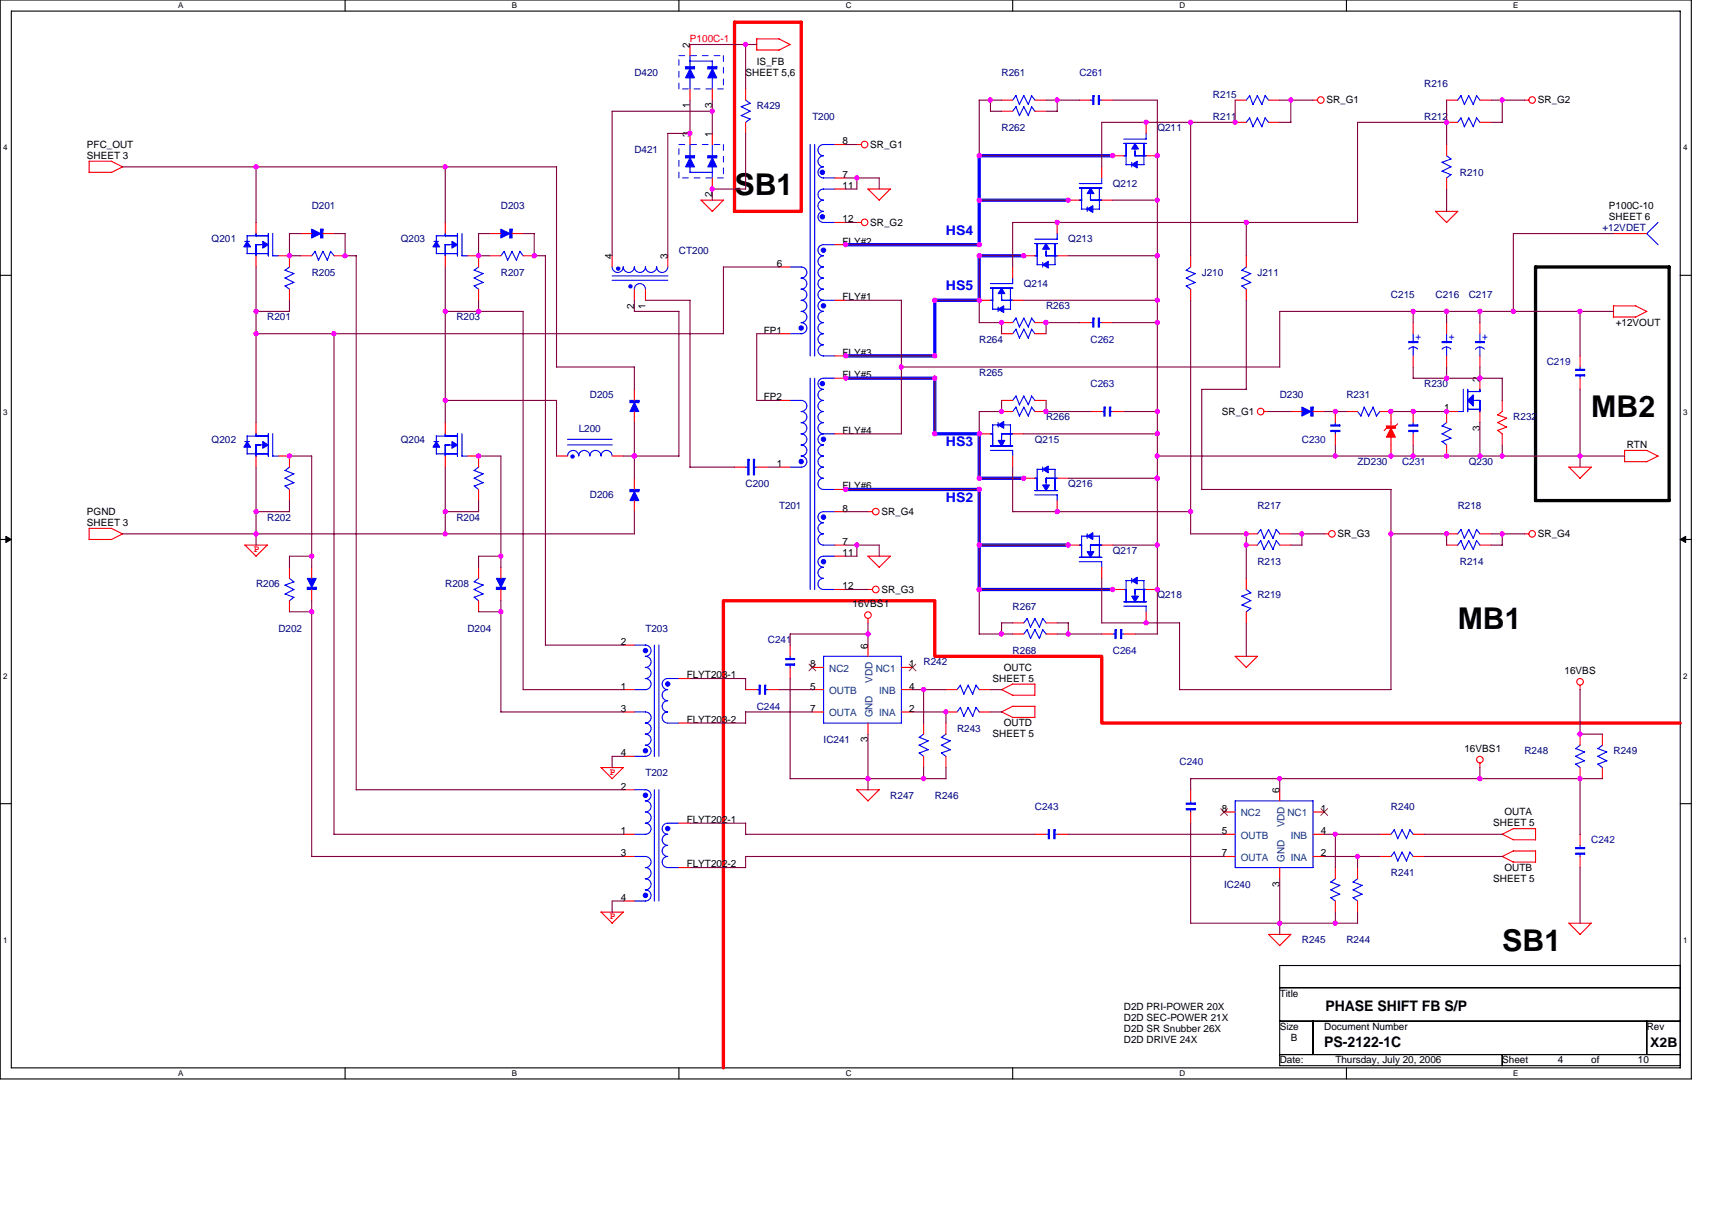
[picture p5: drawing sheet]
<svg xmlns="http://www.w3.org/2000/svg" width="297mm" height="210mm" viewBox="0 0 297 210" stroke-linecap="round" stroke-linejoin="round" font-family="sans-serif">
<path d="M0 0h293.5v187.2h-293.5zM2 1.9h289.5v183.4h-289.5z" fill="none" stroke="#000" stroke-width=".19"/>
<g fill="#fff">
<path d="M30.9 .2h.9v1.6h-.9z"/>
<path d="M30.9 185.5h.9v1.6h-.9z"/>
</g>
<path d="M59.9 0v1.9M59.9 185.3v1.9" fill="none" stroke="#000" stroke-width=".19"/>
<g fill="#fff">
<path d="M88.8 .2h.9v1.6h-.9z"/>
<path d="M88.8 185.5h.9v1.6h-.9z"/>
</g>
<path d="M117.8 0v1.9M117.8 185.3v1.9" fill="none" stroke="#000" stroke-width=".19"/>
<g fill="#fff">
<path d="M146.7 .2h1v1.6h-1z"/>
<path d="M146.7 185.5h1v1.6h-1z"/>
</g>
<path d="M175.7 0v1.9M175.7 185.3v1.9" fill="none" stroke="#000" stroke-width=".19"/>
<g fill="#fff">
<path d="M204.7 .2h1v1.6h-1z"/>
<path d="M204.7 185.5h1v1.6h-1z"/>
</g>
<path d="M233.6 0v1.9M233.6 185.3v1.9" fill="none" stroke="#000" stroke-width=".19"/>
<g fill="#fff">
<path d="M262.6 .2h.9v1.6h-.9z"/>
<path d="M262.6 185.5h.9v1.6h-.9z"/>
<path d="M.5 24.8h.8v1.6h-.8z"/>
<path d="M292 24.8h.8v1.6h-.8z"/>
<path d="M.5 70.7h.8v1.5h-.8z"/>
<path d="M292 70.7h.8v1.5h-.8z"/>
</g>
<path d="M0 47.8h2M291.5 47.8h2" fill="none" stroke="#000" stroke-width=".19"/>
<g fill="#fff">
<path d="M.5 116.5h.8v1.6h-.8z"/>
<path d="M292 116.5h.8v1.6h-.8z"/>
</g>
<path d="M0 93.6h2M291.5 93.6h2" fill="none" stroke="#000" stroke-width=".19"/>
<path d="M1 93.1l1 .5-1 .5zM291.5 93.6l1-.5v1z" fill="#000" stroke="#000" stroke-width=".17"/>
<g fill="#fff">
<path d="M.5 162.4h.8v1.5h-.8z"/>
<path d="M292 162.4h.8v1.5h-.8z"/>
</g>
<path d="M0 139.5h2M291.5 139.5h2M222 167.6h69.5v17.3h-69.5zM222 171.4h69.5M222 177.2h69.5M227.8 177.2v5.8M285.7 177.2v5.8M222 183h69.5M260.6 183v1.9" fill="none" stroke="#000" stroke-width=".19"/>
<path d="M127.4 3.9h11.6v32.8h-11.6zM291.5 125.5h-100.3v-11.6h-29v-9.7h-36.7v81.1" fill="none" stroke="#f00" stroke-width=".57"/>
<path d="M266.4 46.3h23.2v40.6h-23.2z" fill="none" stroke="#000" stroke-width=".57"/>
<g fill="none" stroke="#f00" stroke-width=".19">
<path d="M119.7 7.7v2M119.7 15.4v2M123.6 15.4v2M129.4 15.4v2M131.3 8.7h3.9M131.3 6.7v2M131.3 6.8h3.9M135.2 6.8l1.9 .9M137.1 7.7l-2 1M173.8 17.4h1.9M173.8 19.3h1.9M179.6 17.4h1.9"/>
<path d="M179.6 19.3h1.9M187.3 17.4h1.9M191.2 17.4h1.9M214.3 17.4h1.9M220.1 17.4h1.9M227.8 17.4h.8M251 17.4h1.9M256.8 17.4h1.9M264.5 17.4h.8M15.4 29.9h3.9M21.3 29l-2 .9M21.3 29l-1.9-1h-3.9v1.9"/>
<path d="M44.4 38.6v1.9M77.3 38.6v1.9M119.7 23.2v1.9M121.6 34.7l2 2 1.9-2h-3.9M123.6 23.2v1.9M123.6 30.9v1.9M129.4 21.2v2M144.8 38.6h1.9M144.8 32.8h1.9M144.8 25.1h1.9M144.8 30.9h1.9M148.7 38.6h.8"/>
<path d="M148.7 25.1h.8M150.6 32.8l1.9 1.9M150.6 32.8h3.9M154.5 32.8l-2 2M183.4 38.6v1.9M185.4 34.7h1.9M191.2 34.7h1.9M191.2 29v1.9M193.1 27h1.9M198.9 21.2v2M198.9 27h1.9M214.3 21.2h1.9"/>
<path d="M220.1 21.2h1.9M249 36.7l2 1.9M249.1 36.7h3.8l-1.9 1.9M251 25.1v1.9M251 30.9v1.9M251 21.2h1.9M256.8 21.2h1.9M44.4 44.4v1.9M48.3 44.4h1.9v1.9M50.2 50.2v1.9M52.2 40.5h1.9M52.2 44.4h1.9"/>
<path d="M56 40.5h2M58 44.4h1.9M77.3 44.4v1.9M81.1 44.4h1.9v1.9M83 50.2v1.9M85 40.5h1.9M85 44.4h1.9M88.8 40.5h2M90.8 44.4h1.9M106.2 44.4v1.9M110.1 50.2v1.9M112 50.2v1.9"/>
<path d="M115.9 44.4v1.9M135.2 46.3h1.9M135.2 57.9h1.9M144.8 42.5h1.9M144.8 52.1h1.9M169.9 52.1h1.9M173.8 57.9h1.9M173.8 56h1.9M175.7 52.1h1.9M175.7 46.3v2M177.6 44.4h2M179.6 57.9h1.9"/>
<path d="M179.6 56h1.9M183.4 44.4h2M187.3 56h1.9M191.2 56h1.9M206.6 44.4v1.9M206.6 50.2v1.9M216.2 44.4v1.9M216.2 50.2v1.9M245.2 56v1.9M251 56v1.9M256.8 56v1.9M279.9 55h3.9"/>
<path d="M279.9 40.5h5.8M279.9 53.1v1.9M279.9 53.1h3.9l1.9 1M285.7 54l-1.9 1M44.4 73.3v2M44.4 79.1v2M48.3 79.1h1.9v2M77.3 73.3v2M77.3 79.1v2M81.1 79.1h1.9v2M96.6 79.1h1.9M106.2 79.1h1.9"/>
<path d="M110.1 67.6v1.9M110.1 71.4v1.9M135.2 69.5h1.9M144.8 61.8h1.9M144.8 75.3h1.9M144.8 65.6h1.9M169.9 75.3h1.9M173.8 71.4h1.9M173.8 69.5h1.9M175.7 79.1v2M175.7 75.3h1.9M179.6 71.4h1.9"/>
<path d="M179.6 69.5h1.9M189.2 71.4h2M193.1 71.4h1.9M219.3 71.4h.8M224 71.4h1.9M227.8 71.4h2M231.7 71.4v1.9M231.7 75.3v1.9M233.6 71.4h1.9M239.4 71.4h1.9v2.5M240.7 74.1l-.5 .6M241.3 75.8v3.3"/>
<path d="M242.5 73.6l-.6 .5M245.2 61.8v1.9M245.2 71.4v1.9M245.2 75.3v1.9M251 61.8v1.9M251 77.2v1.9M252.9 71.4h-1.9v1.9M256.8 61.8v1.9M256.8 65.6v2M256.8 71.4v1.9M259.8 74.7l.8 .6v1.9M259.8 73.3l1.6 .8"/>
<path d="M259.8 72l1.6 .6M260.6 69.5l.1 1.9-.8 .6M261.4 74.1l-1.5 .6M261.4 72.6l-1.5 .7M274.1 61.8v1.9M274.1 65.6v2M285.7 78.2l2 1M285.7 78.2l-3.8-.1v2h3.8l2-1M15.4 93.6h3.9M15.5 91.7h3.9l1.9 1M15.5 91.7v1.9M21.3 92.6l-2 1"/>
<path d="M42.5 94.6l1.9 1.9M42.5 94.6h3.9M46.4 94.6l-2 1.9M50.2 84.9v2M50.2 98.4v2M54.1 98.4v2M83 84.9v2M83 98.4v2M86.9 98.4v2M110.1 83v1.9M110.1 86.9v1.9M127.4 81.1h2"/>
<path d="M131.3 81.1h1.9M135.2 81.1h1.9M144.8 94.6h1.9M144.8 88.8h1.9M144.8 96.5h1.9M144.8 84.9h1.9M150.6 88.8h.8M150.6 96.5l1.9 1.9M150.6 96.5h3.9M154.5 96.5l-2 2M177.6 83h2M183.4 86.9v1.9"/>
<path d="M183.4 83h2M185.4 94.6h1.9M191.2 94.6h1.9M191.2 98.4v2M216.2 92.6h2M216.2 94.6h2M222 92.6h2M222 94.6h2M229.7 92.6h.8M251 92.6h1.9M251 94.6h1.9M256.8 92.6h1.9"/>
<path d="M256.8 94.6h1.9M264.5 92.6h.8M272.2 81l1.9 2M272.2 81.1h3.9l-2 1.9M50.2 104.2v2M54.1 102.3v1.9M83 104.2v2M86.9 102.3v1.9M108.1 119.7h2M108.1 112h2M117.8 117.8h1.9M129.4 119.7h1.9"/>
<path d="M133.2 119.7h2M137.1 112v1.9M137.1 115.8v2M140.9 119.7h2M140.9 115.8h2M144.8 102.3h1.9M150.6 102.3h.8M150.6 107.3v.8M150.6 112v1.9M156.4 119.7h1.9M156.4 115.8h1.9M164.1 119.7h1.9"/>
<path d="M169.9 119.7h1.9M175.7 110h1.9M175.7 108.1h1.9M179.6 118.7v2M179.6 118.7h-3.9l-1.9 1 1.9 .9M181.5 110h1.9M181.5 108.1h1.9M191.2 110h1.9M193.1 102.3h1.9M195 110h1.9M198.9 102.3h1.9M198.9 106.2v1.9"/>
<path d="M214.3 113.9l1.9 1.9M214.3 113.9h3.9l-2 1.9M216.2 100.4v1.9M216.2 106.2v1.9M274.1 118.9v.8M104.3 133.2l1.9 1.9M104.3 133.2h3.9M108.1 133.2l-1.9 1.9M108.1 137.1h2M108.1 123.5h2M108.1 131.3h2M117.8 125.5h1.9"/>
<path d="M140.9 123.5h2M148.7 137.1h3.8M148.7 137.1l1.9 1.9M150.6 125.5v1.9M152.6 137l-2 2M156.4 123.5h1.9M160.2 125.5v1.9M160.2 131.3v1.9M164.1 123.5h1.9M164.1 125.5v1.9M164.1 131.3v1.9M169.9 123.5h1.9"/>
<path d="M175.7 124.5h3.9M175.7 120.6h3.9M175.7 122.6h3.9M175.7 122.6l-1.9 .9 1.9 1M179.6 122.6v1.9M206.6 137.1v1.9M222 137.1v1.9M256.8 132.4v.8M274.1 127.4v1.9M274.1 133.2v1.9M278 127.4v1.9M278 133.2v1.9"/>
<path d="M108.1 158.3l-1.9 1.9M108.1 148.6h2M108.1 144.8h2M108.1 156.4h2M108.2 158.3h-3.9l1.9 1.9M117.8 142.9h1.9M117.8 150.6h1.9M179.6 144.8h1.9M183.4 144.8h2M206.6 140.9v2M212.4 140.9h1.9M212.4 148.6h1.9"/>
<path d="M212.4 144.8h1.9M222 150.6v1.9M227.8 140.9h2M227.8 148.6h2M227.8 144.8h2M231.7 150.6v1.9M231.7 156.4v1.9M235.5 150.6v1.9M235.5 156.4v1.9M239.4 148.6h1.9M239.4 144.8h1.9M245.2 148.6h1.9"/>
<path d="M245.2 144.8h1.9M260.6 148.6l1.9 1h3.9M262.6 143.8h3.8M262.6 147.7h3.8M262.6 143.8l-2 1M262.6 147.7l-2 .9M266.4 143.8v1.9h-3.9l-1.9-.9M266.4 147.7v1.9M274.1 144.8v1.9M274.1 148.6v2M224 162.1l-1.9 2-2-1.9h3.9M272.2 160.2h3.9"/>
<path d="M272.2 160.2l2 2M276.1 160.2l-2 2"/>
<circle cx="229.2" cy="17.4" r=".57"/>
<circle cx="265.8" cy="17.4" r=".57"/>
<circle cx="150" cy="25.1" r=".57"/>
<circle cx="150" cy="38.6" r=".57"/>
<circle cx="218.7" cy="71.4" r=".57"/>
<circle cx="152" cy="88.8" r=".57"/>
<circle cx="231.1" cy="92.6" r=".57"/>
<circle cx="265.8" cy="92.6" r=".57"/>
<circle cx="150.6" cy="106.7" r=".57"/>
<circle cx="152" cy="102.3" r=".57"/>
<circle cx="274.1" cy="118.3" r=".57"/>
<circle cx="256.8" cy="131.8" r=".57"/>
</g>
<g fill="none" stroke="#00f" stroke-width=".19">
<path d="M119.7 10.6h3.9v1M119.7 9.6v2M119.7 13.5v1.9M123.6 13.5v1.9M128.6 18.5l1.6 .8-1.6 .8M129.3 17.4l.9 .5M130.2 17.9l-1.6 .6M176.3 16.6l.6 1.6M176.3 18.5l.6 1.6M176.3 16.6l-.6 .8M176.3 18.5l-.6 .8M177.6 16.6l.8 1.6"/>
<path d="M177.6 18.5l.8 1.6M177.6 16.6l-.7 1.5M177.6 18.5l-.7 1.6M179 16.6l.6 .8M179 18.5l.6 .8M179 16.6l-.6 1.5M179 18.5l-.6 1.6M189.2 17.4h.4M190.7 17.4h.5M216.8 16.6l.6 1.5M216.8 16.6l-.6 .8M218.1 16.6l.8 1.5"/>
<path d="M218.2 16.6l-.8 1.6M219.5 16.6l.6 .8M219.5 16.6l-.6 1.6M253.5 16.6l.6 1.5M253.5 16.6l-.6 .8M254.8 16.6l.8 1.5M254.8 16.6l-.7 1.6M256.2 16.6l.6 .8M256.2 16.6l-.6 1.6M119.7 25.1v2M119.7 29v.9h3.9M123.6 25.1v2"/>
<path d="M123.6 29v1.9M128.6 20l1.6 .6-.8 .6M140.6 25.1v36.7M141.3 25.1v36.7M144.8 25.1h-1.9a.97 .97 0 0 0-1 1 .97 .97 0 0 0 1 .9 .96 .96 0 0 0-1 1 .96 .96 0 0 0 1 1 .96 .96 0 0 0-1 .9 .96 .96 0 0 0 1 1h1.9M144.8 32.8h-1.9a.96 .96 0 0 0-1 1 .96 .96 0 0 0 1 .9 .97 .97 0 0 0-1 1 .97 .97 0 0 0 1 1 .96 .96 0 0 0-1 .9 .96 .96 0 0 0 1 1h1.9M187.3 31.9h3.9M187.3 32.6h3.9M187.3 34.7h.4M187.6 36.3h1M187.7 32.6v3.7M188.6 35.9v.8"/>
<path d="M189.2 33.6v1.1h2M189.6 36.3h1.2M190.8 32.6v3.7M191.2 30.9v1M195 24.1h3.9M195 24.9h3.9M195 27h.4M195.4 24.9v3.7h1M196.4 28.2v.8M196.9 25.9v1.2M196.9 27h2M198.5 24.9v3.7h-1.2"/>
<path d="M198.9 23.2v1M216.8 20.4l.6 1.6M216.8 20.5l-.6 .8M218.1 20.4l.8 1.6M218.2 20.5l-.8 1.5M219.5 20.4l.6 .8M219.5 20.5l-.6 1.5M250.2 28.2l1.6 .8M251 27l.8 .6-1.6 .6M251.8 30.3l-.8 .6M251.8 28.9l-1.6 .8 1.6 .6M253.5 20.4l.6 1.6"/>
<path d="M253.5 20.5l-.6 .8M254.8 20.4l.8 1.6M254.8 20.5l-.7 1.5M256.2 20.4l.6 .8M256.2 20.5l-.6 1.5M287.7 38.6l-2 2M42.5 41.9h.8M42.9 40.9h3.7M42.9 44h3.7M42.9 40.9v1M42.9 42.8v1.2M44.4 40.5v.4"/>
<path d="M45.6 42.5h-1.2v1.9M46.6 40.5v3.9M47.3 40.5v3.9h1M49.4 49.6l.8 .6M49.4 48.2l1.6 .8M50.2 46.3l-.8 .6 1.6 .6M51 49l-1.5 .6M51 47.5l-1.5 .8M54.7 43.6l.6 1.6M54.7 43.6l-.6 .8M56 43.6l.8 1.6M56 43.6l-.8 1.6"/>
<path d="M57.4 43.6l.6 .8M57.4 43.6l-.6 1.6M75.3 41.9h.8M75.7 42.8v1.2h3.7M77.3 40.5v.4M78.4 42.5h-1.2l.1 1.9M79.4 40.5v3.9M79.4 40.9h-3.7v1M80.1 44.4h1M80.2 40.5v3.9M82.3 49.6l.7 .6M82.3 48.2l1.5 .8"/>
<path d="M82.3 46.9l1.5 .6M83.1 46.3l-.8 .6M83.8 49l-1.5 .6M83.8 47.5l-1.5 .8M87.5 43.6l.6 1.6M87.5 43.6l-.6 .8M88.8 43.6l.8 1.6M88.9 43.6l-.8 1.6M90.2 43.6l.6 .8M90.2 43.6l-.6 1.6M106.2 48.6h9.7M106.2 46.3a.96 .96 0 0 0 1 1 .96 .96 0 0 0 .9-1 .96 .96 0 0 0 1 1 .96 .96 0 0 0 1-1 .96 .96 0 0 0 .9 1 .96 .96 0 0 0 1-1 .97 .97 0 0 0 1 1 .97 .97 0 0 0 .9-1 .96 .96 0 0 0 1 1 .96 .96 0 0 0 1-1"/>
<path d="M106.2 47.9h9.7M110.1 50.2a.96 .96 0 0 1 .9-1 .96 .96 0 0 1 1 1M137.1 57.9h1.9M137.1 46.3h1.9M139 46.3a.96 .96 0 0 1 1 1 .96 .96 0 0 1-1 1 .96 .96 0 0 1 1 .9 .96 .96 0 0 1-1 1 .96 .96 0 0 1 1 .9 .96 .96 0 0 1-1 1 .96 .96 0 0 1 1 1 .96 .96 0 0 1-1 .9 .97 .97 0 0 1 1 1 .97 .97 0 0 1-1 1 .96 .96 0 0 1 1 .9 .96 .96 0 0 1-1 1M142.9 52.1a.96 .96 0 0 0-1 1 .96 .96 0 0 0 1 .9 .97 .97 0 0 0-1 1 .97 .97 0 0 0 1 1 .96 .96 0 0 0-1 .9 .96 .96 0 0 0 1 1 .96 .96 0 0 0-1 1 .96 .96 0 0 0 1 .9 .96 .96 0 0 0-1 1 .96 .96 0 0 0 1 1h1.9M142.9 52.1h1.9M144.8 42.5h-1.9a.96 .96 0 0 0-1 .9 .96 .96 0 0 0 1 1 .97 .97 0 0 0-1 1 .97 .97 0 0 0 1 .9 .96 .96 0 0 0-1 1 .96 .96 0 0 0 1 1 .96 .96 0 0 0-1 .9 .96 .96 0 0 0 1 1 .96 .96 0 0 0-1 .9 .96 .96 0 0 0 1 1M171.8 52.1h.5M171.8 50h3.9M172.2 53.7h1M172.2 50v3.7"/>
<path d="M173.2 53.3v.8M173.8 52.1h1.9M173.8 50.9v1.2M174.2 53.7h1.1M175.3 50v3.7M175.7 48.3v.9h-3.9M175.7 57.9l.6-.8 .6 1.6M176.3 55.2l.6 1.6M176.3 55.2l-.6 .8M177.6 57.1l.8 1.6M177.6 55.2l.8 1.6M177.6 57.1l-.7 1.6"/>
<path d="M177.6 55.2l-.7 1.5M179 57.1l.6 .8M179 55.2l.6 .8M179 57.1l-.6 1.6M179 55.2l-.6 1.5M179.6 44.4h.4M179.6 42.3h3.8M179.9 45.9h1M180 42.2v3.8M180.9 45.6v.8M181.5 44.4h1.9M181.5 43.2v1.2"/>
<path d="M183 42.3v3.7l-1.1-.1M183.4 40.5v1h-3.9M189.2 56h.4M190.7 56h.5M205.8 46.9l1.6 .6-1.6 .8 1.6 .7M206.6 46.3l-.8 .6M207.4 49l-1.6 .6 .8 .6M215.5 46.9l1.5 .6M215.5 48.3l1.5 .7M215.5 49.6l.8 .6M216.2 46.3l-.7 .6M217 47.5l-1.5 .8"/>
<path d="M217 49l-1.5 .6M245.2 57.9v1.6M251 57.9v1.6M256.8 57.9v1.6M285.7 40.5l2 2M42.5 76.6h.8M42.9 75.7h3.7M42.9 78.8h3.7M42.9 75.6v1M42.9 77.6v1.2M44.4 75.3v.4M45.6 77.2h-1.2v2"/>
<path d="M46.6 75.3v3.9M47.3 75.3v3.8h1M75.3 76.6h.8M75.7 75.7h3.7M75.7 77.6v1.2h3.7M75.7 75.6v1M77.3 75.3v.4M78.4 77.2h-1.2l.1 2M79.4 75.3v3.9M80.1 79.1h1M80.2 75.3v3.8M98.5 76.2h7.7"/>
<path d="M98.5 79.1a.96 .96 0 0 1 .9-.9 .96 .96 0 0 1 1 .9 .96 .96 0 0 1 1-.9 .96 .96 0 0 1 .9 .9 .97 .97 0 0 1 1-.9 .97 .97 0 0 1 1 .9 .96 .96 0 0 1 .9-.9 .96 .96 0 0 1 1 .9M98.5 77.2h7.7M137.1 69.5h1.9M139 69.5a.96 .96 0 0 1 1 1 .96 .96 0 0 1-1 .9 .96 .96 0 0 1 1 1 .96 .96 0 0 1-1 .9 .97 .97 0 0 1 1 1 .97 .97 0 0 1-1 1 .96 .96 0 0 1 1 1 .96 .96 0 0 1-1 .9 .96 .96 0 0 1 1 1 .96 .96 0 0 1-1 .9 .96 .96 0 0 1 1 1 .96 .96 0 0 1-1 1M140.6 65.6v36.7M141.3 65.6v36.7M142.9 75.3a.96 .96 0 0 0-1 1 .96 .96 0 0 0 1 .9 .96 .96 0 0 0-1 1 .96 .96 0 0 0 1 .9 .96 .96 0 0 0-1 1 .96 .96 0 0 0 1 1 .96 .96 0 0 0-1 .9 .96 .96 0 0 0 1 1 .97 .97 0 0 0-1 1 .97 .97 0 0 0 1 .9h1.9M142.9 75.3h1.9M144.8 65.6h-1.9a.96 .96 0 0 0-1 1 .96 .96 0 0 0 1 1 .96 .96 0 0 0-1 .9 .96 .96 0 0 0 1 1 .96 .96 0 0 0-1 1 .96 .96 0 0 0 1 .9 .96 .96 0 0 0-1 1 .96 .96 0 0 0 1 .9 .97 .97 0 0 0-1 1 .97 .97 0 0 0 1 1M171.8 78.2l3.9-.1v1M171.8 77.4h3.9M171.8 75.3h.5"/>
<path d="M172.2 73.7h1M172.2 73.7v3.7M173.2 73.3v.8M173.8 75.3h1.9M173.8 75.3v1.1M174.2 73.7h1.1v3.7M175.7 69.5l.6-.8 .6 1.6M176.3 70.7l.6 1.5M176.3 70.6l-.6 .8M177.6 68.7l.8 1.6M177.6 70.7l.8 1.5M177.6 68.7l-.7 1.6"/>
<path d="M177.6 70.6l-.7 1.6M179 68.7l.6 .8M179 70.7l.6 .7M179 68.7l-.6 1.6M179 70.6l-.6 1.6M191.2 71.4h.4M192.7 71.4h.4M231.7 73.3v.5M231.7 74.9v.4M235.5 71.4l.6 .8M236.7 70.6l.8 1.6M236.7 70.7l-.6 1.5"/>
<path d="M238.2 70.6l.6 1.6M238.2 70.7l-.8 1.5M239.4 71.4l-.6 .8M245.2 60.2v1.6M245.2 73.3v.5M245.2 74.9v.4M246 60.6a.97 .97 0 0 0-1.6 0M250.2 75.3l1.6 .7-1.6 .6 .8 .6M250.2 73.9l1.6 .6M251 60.2l.7 .4M251 60.2l-.6 .2-.2 .2M251 60.2v1.6"/>
<path d="M251 73.3l-.8 .6M251.8 74.5l-1.6 .8M252.9 71.4h1M253.9 67.5v3.9M254.6 67.9h2.2M254.7 67.6v3.8M254.7 71h2.1M255.6 69.5h1.2v1.9M256.8 60.2v1.6M256.8 67.6v.4M257.5 60.6a.97 .97 0 0 0-1.5 0M274.1 63.7v.4"/>
<path d="M274.1 65.2v.4M49.4 84.3l.8 .6M49.4 81.6l1.6 .6M50.2 81l-.7 .7M51 83.8l-1.5 .5M51 82.2l-1.6 .8 1.6 .8M82.3 84.3l.7 .6M82.3 83l1.5 .8M82.3 81.6l1.5 .6M83.1 81l-.8 .7M83.8 83.8l-1.5 .5M83.8 82.2l-1.5 .8"/>
<path d="M129.4 81.1h.4M130.9 81.1h.4M137.1 81.1h1.9M144.8 88.8h-1.9a.96 .96 0 0 0-1 1 .96 .96 0 0 0 1 .9 .96 .96 0 0 0-1 1 .96 .96 0 0 0 1 .9 .97 .97 0 0 0-1 1 .97 .97 0 0 0 1 1h1.9M144.8 96.5h-1.9a.96 .96 0 0 0-1 1 .96 .96 0 0 0 1 .9 .96 .96 0 0 0-1 1 .96 .96 0 0 0 1 1 .96 .96 0 0 0-1 .9 .96 .96 0 0 0 1 1h1.9M179.5 85.9h3.9v1M179.6 85.1h3.8M179.6 83h.4M179.9 81.4h1M180 81.4v3.8M180.9 81v.9M181.9 81.4h1.2"/>
<path d="M183 81.4v3.7M183.4 83h-1.9v1.2M187.3 97.5h3.9v.9M187.3 94.6h.4M187.3 96.7h3.9M188.6 93h-.9v3.7M188.6 92.6v.8M189.2 94.6h2M189.2 94.6v1.1M189.6 93h1.2v3.7M218.7 93.8l.6 1.6M218.8 93.8l-.7 .8"/>
<path d="M220.1 93.8l.8 1.6M220.1 93.8l-.8 1.6M221.4 93.8l.6 .8M221.4 93.8l-.6 1.6M222 92.6l-.6-.7-.6 1.6-.7-1.6-.8 1.6-.6-1.6-.6 .8M253.5 91.9l.6 1.5M253.5 93.8l.6 1.6M253.5 91.9l-.6 .8M253.5 93.8l-.6 .8M254.8 93.8l.8 1.6M254.8 93.8l-.7 1.6M256.2 93.8l.6 .8"/>
<path d="M256.2 93.8l-.6 1.6M256.8 92.6l-.6-.7-.6 1.6-.8-1.6-.7 1.6M49.5 103.1l1.5 .6M50.2 100.4l.8 .6M51 101l-1.6 .6 1.6 .7M51 102.3l-1.6 .8M51 103.7l-.8 .6M82.3 103.6l.7 .6M82.3 102.3l1.5 .8M82.3 100.9l1.5 .6M83.1 100.4l-.8 .6M83.8 103.1l-1.5 .6"/>
<path d="M83.8 101.5l-1.5 .8M110 112h2M110 119.7h2M112 112a.97 .97 0 0 1 1 .9 .97 .97 0 0 1-1 1 .96 .96 0 0 1 1 1 .96 .96 0 0 1-1 .9 .96 .96 0 0 1 1 1 .96 .96 0 0 1-1 1 .96 .96 0 0 1 1 .9 .96 .96 0 0 1-1 1M113.5 112v19.3M114.3 111.9v19.4M117.8 117.8h-2a.96 .96 0 0 0-.9 .9 .96 .96 0 0 0 .9 1 .96 .96 0 0 0-.9 .9 .96 .96 0 0 0 .9 1 .97 .97 0 0 0-.9 1 .97 .97 0 0 0 .9 .9 .96 .96 0 0 0-.9 1 .96 .96 0 0 0 .9 1h2M131.3 119.7h.4M132.8 119.7h.4M137.1 113.9v.4M137.1 115.4v.4M142.9 113.9h13.5v11.6h-13.5z"/>
<path d="M166.6 118.9l.6 1.6M166.6 118.9l-.6 .8M169.9 119.7l-.5-.8-.6 1.6M178.2 107.3l-.6 .8M178.2 109.2l-.6 .8M179.6 107.3l-.8 1.6-.6-1.6M179.6 109.2l-.8 1.6-.6-1.5M180.9 107.3l.6 .8M180.9 109.3l.6 .7M180.9 107.3l-.5 1.6-.8-1.6M180.9 109.2l-.5 1.6-.8-1.5M193.1 110h.4"/>
<path d="M194.6 110h.4M195 105.2h3.9v1M195 102.3h.4M195 104.4h3.9M195.4 100.8h1M195.4 100.7v3.8M196.4 100.4v.8M197.3 100.8h1.2M198.5 100.7v3.7M198.9 102.3h-2v1.2M215.5 105l1.5 .6M215.5 103.4l1.5 .8"/>
<path d="M216.2 102.3l.8 .6M217 105.6l-.8 .6M217 104.2l-1.5 .8M217 102.9l-1.5 .6M110 123.5h2M110 131.3h2M110 137.1h2M112 123.5a.96 .96 0 0 1 1 1 .96 .96 0 0 1-1 1 .96 .96 0 0 1 1 .9 .96 .96 0 0 1-1 1 .96 .96 0 0 1 1 1 .96 .96 0 0 1-1 .9 .96 .96 0 0 1 1 1 .96 .96 0 0 1-1 1M112 137.1a.96 .96 0 0 1 1 .9 .96 .96 0 0 1-1 1 .96 .96 0 0 1 1 .9 .96 .96 0 0 1-1 1 .97 .97 0 0 1 1 1 .97 .97 0 0 1-1 1 .96 .96 0 0 1 1 .9 .96 .96 0 0 1-1 1M113.5 137.1v19.3M114.3 137v19.4M159.5 130.7l.7 .6"/>
<path d="M159.5 129.3l1.5 .8M159.5 128l1.5 .6M160.3 127.4l-.8 .6M161.1 130.1l-1.6 .6M161.1 128.5l-1.6 .8M163.3 130.7l.8 .6M163.3 129.3l1.6 .8M163.3 128l1.6 .6M164.1 127.4l-.8 .6M164.9 130.1l-1.6 .6M164.9 128.5l-1.6 .8M166.6 122.8l.6 1.5 .8-1.6 .8 1.6 .6-1.6 .5 .9"/>
<path d="M166.6 122.7l-.6 .8M167.2 120.5l.8-1.6 .8 1.6M206.6 139v.4M214.3 139h13.5v11.6h-13.5zM273.4 132.6l.7 .6M273.4 131.2l1.5 .8M273.4 129.9l1.5 .6M274.2 129.3l-.8 .6M275 132l-1.6 .6M275 130.5l-1.6 .8M277.2 131.2l1.6 .8M278 129.3l-.8 .6 1.6 .6"/>
<path d="M278.8 132l-1.6 .6 .8 .6M278.8 130.5l-1.6 .8M110 144.8h2M110 148.6h2M110 156.4h2M112 148.6a.96 .96 0 0 1 1 1 .96 .96 0 0 1-1 1 .97 .97 0 0 1 1 .9 .97 .97 0 0 1-1 1 .96 .96 0 0 1 1 1 .96 .96 0 0 1-1 .9 .96 .96 0 0 1 1 1 .96 .96 0 0 1-1 1M117.8 142.9h-2a.96 .96 0 0 0-.9 .9 .96 .96 0 0 0 .9 1 .96 .96 0 0 0-.9 .9 .96 .96 0 0 0 .9 1 .96 .96 0 0 0-.9 1 .96 .96 0 0 0 .9 .9 .96 .96 0 0 0-.9 1 .96 .96 0 0 0 .9 1h2M181.5 144.8h.4M183 144.8h.4M206.6 140.5v.4M230.9 155.8l.8 .6M231.7 152.5l-.8 .6 1.6 .5-1.6 .8 1.5 .8"/>
<path d="M232.5 155.2l-1.6 .6M234.8 155.8l.7 .6M234.8 154.4l1.5 .8M234.8 153.1l1.5 .5M235.6 152.5l-.8 .6M236.3 155.2l-1.5 .6M236.3 153.6l-1.5 .8M241.9 144l.6 1.6M241.9 144l-.6 .8M241.9 147.8l-.6 .8M243.3 144l.7 1.6M243.3 147.9l.7 1.5 .6-1.6 .6 .9"/>
<path d="M243.3 144l-.8 1.5M243.3 147.8l-.8 1.6-.6-1.5M244.6 144l.6 .8M244.6 144l-.6 1.5M274.1 146.7v.4M274.1 148.2v.4"/>
</g>
<g fill="#00f" stroke="#00f" stroke-width=".19">
<path d="M86.1 100.4h1.6l-.8 1.5z" fill-rule="evenodd"/>
<path d="M86.1 101.9v.4h1.6v-.4z" fill-rule="evenodd"/>
<path d="M173.2 76.4h1.1l-.5 1z" fill-rule="evenodd"/>
<path d="M173.2 73.7l1-.5v1.1z" fill-rule="evenodd"/>
<path d="M244.4 59.3v.2h1.6v-.2z" fill-rule="evenodd"/>
<path d="M250.2 59.3v.2h1.6v-.2z" fill-rule="evenodd"/>
<path d="M255.6 68.5v2l-.9-1z" fill-rule="evenodd"/>
<path d="M45.6 76.6l1 .6-1 .6z" fill-rule="evenodd"/>
<path d="M42.9 76.6l.6 1h-1.2z" fill-rule="evenodd"/>
<path d="M45.6 41.9l1 .6-1 .6z" fill-rule="evenodd"/>
<path d="M42.9 41.9l.6 .9h-1.2z" fill-rule="evenodd"/>
<path d="M192.5 70.7v1.5h.2v-1.5z" fill-rule="evenodd"/>
<path d="M191.5 70.7v1.5h.2v-1.5z" fill-rule="evenodd"/>
<path d="M78.4 76.6l1 .6-1 .6z" fill-rule="evenodd"/>
<path d="M75.7 76.6l.6 1h-1.2z" fill-rule="evenodd"/>
<path d="M53.3 100.4h1.6l-.8 1.5z" fill-rule="evenodd"/>
<path d="M53.3 101.9v.4h1.6v-.4z" fill-rule="evenodd"/>
<path d="M205.8 139.4v.2h1.6v-.2z" fill-rule="evenodd"/>
<path d="M205.8 140.3v.2h1.6v-.2z" fill-rule="evenodd"/>
<path d="M180.9 84.2h1.2l-.6 .9z" fill-rule="evenodd"/>
<path d="M180.9 81.4l1-.5v1.1z" fill-rule="evenodd"/>
<path d="M86.9 39.8l1.6 .7-1.6 .8z" fill-rule="evenodd"/>
<path d="M88.5 39.8v1.5h.3v-1.5z" fill-rule="evenodd"/>
<path d="M181.5 42.3l.6 .9h-1.2z" fill-rule="evenodd"/>
<path d="M180.9 45.9l1-.5v1.1z" fill-rule="evenodd"/>
<path d="M190.6 16.6v1.5h.2v-1.5z" fill-rule="evenodd"/>
<path d="M189.6 16.6v1.5h.2v-1.5z" fill-rule="evenodd"/>
<path d="M194.4 109.3v1.5h.2v-1.5z" fill-rule="evenodd"/>
<path d="M193.5 109.3v1.5h.2v-1.5z" fill-rule="evenodd"/>
<path d="M189.2 32.6l.6 1h-1.2z" fill-rule="evenodd"/>
<path d="M188.6 36.3l1-.6v1.2z" fill-rule="evenodd"/>
<path d="M190.6 55.2v1.5h.2v-1.5z" fill-rule="evenodd"/>
<path d="M189.6 55.2v1.5h.2v-1.5z" fill-rule="evenodd"/>
<path d="M244.4 73.7v.2h1.6v-.2z" fill-rule="evenodd"/>
<path d="M244.4 74.7v.2h1.6v-.2z" fill-rule="evenodd"/>
<path d="M196.4 103.5h1.1l-.6 .9z" fill-rule="evenodd"/>
<path d="M196.4 100.8l.9-.6v1.1z" fill-rule="evenodd"/>
<path d="M123.6 27.4l.8 1.6h-1.6z" fill-rule="evenodd"/>
<path d="M122.8 27v.4h1.6v-.4z" fill-rule="evenodd"/>
<path d="M119.7 27.4l.8 1.6h-1.5z" fill-rule="evenodd"/>
<path d="M119 27v.4h1.5v-.4z" fill-rule="evenodd"/>
<path d="M78.4 41.9l1 .6-1 .6z" fill-rule="evenodd"/>
<path d="M75.7 41.9l.6 .9h-1.2z" fill-rule="evenodd"/>
<path d="M136.3 114.3v.2h1.6v-.2z" fill-rule="evenodd"/>
<path d="M136.3 115.2v.2h1.6v-.2z" fill-rule="evenodd"/>
<path d="M110.1 69.9l.7 1.5h-1.5z" fill-rule="evenodd"/>
<path d="M109.3 69.5v.4h1.5v-.4z" fill-rule="evenodd"/>
<path d="M54.1 39.8l1.5 .7-1.5 .8z" fill-rule="evenodd"/>
<path d="M55.6 39.8v1.5h.4v-1.5z" fill-rule="evenodd"/>
<path d="M119.7 12l.8 1.5h-1.5z" fill-rule="evenodd"/>
<path d="M119 11.6v.4h1.5v-.4z" fill-rule="evenodd"/>
<path d="M123.6 12l.8 1.5h-1.6z" fill-rule="evenodd"/>
<path d="M122.8 11.6v.4h1.6v-.4z" fill-rule="evenodd"/>
<path d="M188.6 95.7h1.2l-.6 1z" fill-rule="evenodd"/>
<path d="M188.6 93l1-.5v1.1z" fill-rule="evenodd"/>
<path d="M173.8 50l.5 .9h-1.1z" fill-rule="evenodd"/>
<path d="M173.2 53.7l1-.6v1.2z" fill-rule="evenodd"/>
<path d="M181.9 144v1.5h.2v-1.5z" fill-rule="evenodd"/>
<path d="M182.8 144v1.5h.2v-1.5z" fill-rule="evenodd"/>
<path d="M196.9 24.9l.6 1h-1.1z" fill-rule="evenodd"/>
<path d="M196.4 28.6l.9-.6v1.1z" fill-rule="evenodd"/>
<path d="M130.7 79.7v2.7h.2v-2.7z" fill-rule="evenodd"/>
<path d="M129.7 79.7v2.7h.3v-2.7z" fill-rule="evenodd"/>
<path d="M225.9 70.7l1.5 .7-1.5 .8z" fill-rule="evenodd"/>
<path d="M227.4 70.7v1.5h.4v-1.5z" fill-rule="evenodd"/>
<path d="M273.4 147.1v.2h1.5v-.2z" fill-rule="evenodd"/>
<path d="M273.4 148.1v.2h1.5v-.2z" fill-rule="evenodd"/>
<path d="M273.4 64.1v.2h1.5v-.2z" fill-rule="evenodd"/>
<path d="M273.4 65v.2h1.5v-.2z" fill-rule="evenodd"/>
<path d="M110.1 85.3l.7 1.6h-1.5z" fill-rule="evenodd"/>
<path d="M109.3 84.9v.4h1.5v-.4z" fill-rule="evenodd"/>
<path d="M230.9 73.7v.2h1.5v-.2z" fill-rule="evenodd"/>
<path d="M230.9 74.7v.2h1.5v-.2z" fill-rule="evenodd"/>
<path d="M131.7 118.9v1.6h.2v-1.6z" fill-rule="evenodd"/>
<path d="M132.6 118.9v1.6h.2v-1.6z" fill-rule="evenodd"/>
<path d="M256 59.3v.2h1.6v-.2z" fill-rule="evenodd"/>
<circle cx="139" cy="56.9" r=".38"/>
<circle cx="142.9" cy="43.4" r=".38"/>
<circle cx="142.9" cy="53.1" r=".38"/>
<circle cx="142.7" cy="29.9" r=".38"/>
<circle cx="142.7" cy="37.6" r=".38"/>
<circle cx="142.9" cy="76.2" r=".38"/>
<circle cx="142.7" cy="66.6" r=".38"/>
<circle cx="139" cy="80.1" r=".38"/>
<circle cx="142.9" cy="89.7" r=".38"/>
<circle cx="142.9" cy="97.5" r=".38"/>
<circle cx="107.3" cy="46.6" r=".28"/>
<circle cx="109.4" cy="49.7" r=".28"/>
<circle cx="112" cy="112.9" r=".38"/>
<circle cx="115.8" cy="118.7" r=".38"/>
<circle cx="112" cy="130.3" r=".38"/>
<circle cx="112" cy="138" r=".38"/>
<circle cx="115.8" cy="143.8" r=".38"/>
<circle cx="112" cy="155.4" r=".38"/>
<circle cx="99.3" cy="79.2" r=".28"/>
</g>
<path d="M140.4 115.3l1.1 1.1M141.5 115.3l-1.1 1.1M157.8 115.3l1.1 1.1M158.9 115.3l-1.2 1.1M211.8 140.3l1.2 1.2M213 140.3l-1.2 1.2M229.2 140.3l1.2 1.2M230.3 140.3l-1.1 1.2" fill="none" stroke="#804000" stroke-width=".17"/>
<path d="M117.8 9.7h7.7M117.8 15.4v-5.7M125.5 9.7v5.7M125.5 15.4h-7.7M117.8 25.1h7.7M117.8 30.9v-5.8M125.5 25.1v5.8M125.5 30.9h-7.7" fill="none" stroke="#00f" stroke-width=".17" stroke-dasharray="1 1 1 1 1 1 1 1"/>
<g fill="#f00" stroke="#f00" stroke-width=".19">
<path d="M241.3 74.3l.8 1.6h-1.5z" fill-rule="evenodd"/>
<path d="M240.6 73.9v.4h1.5v-.4z" fill-rule="evenodd"/>
</g>
<g fill="none" stroke="#00f" stroke-width=".57">
<path d="M169.9 27h23.2M169.9 34.7h15.5M169.9 27v15.5h-23.2M169.9 44.4h7.7M169.9 44.4v7.7M169.9 52.1h-7.7v9.7M146.7 65.6h15.5M146.7 61.8h15.5M162.2 65.6v9.7h7.7v7.7M146.7 84.9h23.2v17.4M169.9 94.6h15.5M169.9 83h7.7"/>
<path d="M169.9 102.3h23.2"/>
</g>
<g fill="none" stroke="#800040" stroke-width=".19">
<path d="M119.7 17.4v5.8h-3.8v21.2M119.7 7.7h11.6M123.6 17.4v5.8M123.6 19.3h-17.4v25.1M129.4 7.7v7.8M169.9 17.4h3.9M169.9 17.4v9.7M171.8 19.3h2M171.8 17.4v1.9M181.5 17.4h5.8M183.4 17.4v1.9h-1.9M193.1 17.4h7.7"/>
<path d="M200.8 17.4v92.6M214.3 17.4v3.9M222 17.4h5.8M224 17.4v3.9M251 17.4v7.7M258.7 17.4h5.8M260.6 17.4v3.9M21.3 29h75.3M44.4 29v9.6M77.3 29v9.6M96.6 28.9v34.8h13.5M129.4 23.2v9.6"/>
<path d="M129.4 32.8h-5.8v2M146.7 32.8h2M146.7 25.1h2M146.7 38.6h2M146.7 30.9h5.9l-.1 1.9M148.7 30.9v1.9M169.9 34.7h15.5M169.9 27h23.2M193.1 34.7h7.7M206.6 21.2v23.2M214.3 21.2h-23.1v7.8M216.2 38.6v5.8"/>
<path d="M222 21.2h2M235.6 38.6h-59.9v7.8M251 32.8v3.9M251 21.2h-15.5v17.4M258.7 21.2h2M44.4 46.3v27.1M50.2 44.4h2M50.2 52.1v2l-5.8-.1M52.2 40.5h-2v3.9M58 40.5h1.9M58 57.9v86.9h50.2M59.9 44.4h1.9v92.7h46.4"/>
<path d="M59.9 40.5v3.9M77.3 46.3v27M77.3 54h13.5M83 44.4h2M83 52.1v2M85 40.5h-2v3.9M90.8 40.5h1.9v3.9M90.8 54v65.7M92.7 44.4h2l-.1 67.6h13.6M110.1 52.1v1.9h7.7v25.2l-9.7-.1M112 52.1h7.7v29h7.8M135.2 57.9h-3.9v11.6h3.9"/>
<path d="M135.2 46.3h-9.7v11.6h-81.1M146.7 42.5h23.2M146.7 52.1h9.7v23.2h-9.7M162.2 52.1h7.7M169.9 44.4h7.7M169.9 44.4v11.6h3.9M173.8 56v1.9M177.6 52.1h23.2M181.5 56h5.8M181.5 56v1.9M185.4 44.4h15.4M193.1 56h7.7"/>
<path d="M206.6 52.1v40.5h9.7M216.2 52.1v15.5M245.2 54v2M251 54v2M256.8 54v2M274.1 54v7.8M280 40.5h-17.4v13.6M280 54h-58v9.7M50.2 79.1h3.9v19.4M77.3 69.5h19.3M83 79.1h3.9v19.4M96.6 69.5v9.7"/>
<path d="M110.1 63.7v3.9M110.1 73.3v9.7M146.7 61.8h15.5M146.7 65.6h15.5M156.4 63.7h65.7M162.2 65.6v9.7M173.8 69.5v1.9M173.8 71.4h-3.9v11.6M177.6 75.3h23.2M181.5 71.4h7.7M181.5 69.5v1.9M195 71.4h5.8"/>
<path d="M200.8 79.1h81.1M216.3 67.6h-7.8v17.4M220.1 71.4h3.9M229.8 71.4h3.8M231.7 77.2v2M241.3 71.4h9.7M245.2 63.7v2M245.2 77.2v2M245.2 65.6h15.4v3.9M251 63.7v2M256.8 63.7v2M256.8 73.3v5.9"/>
<path d="M260.6 77.2v2M274.1 67.6v13.5M21.2 92.6h88.9M44.4 81.1v13.5M44.4 88.8h5.8M50.2 86.9v1.9M54.1 96.5h-3.9v2M77.3 81.1v11.6M77.3 88.8h5.8M83 86.9v1.9M86.9 96.5h-3.9v2M110.1 88.8v3.9"/>
<path d="M133.2 81.1h2M146.7 84.9h23.2v25.1h5.8M146.7 96.5h2M146.7 94.6h5.9l-.1 1.9M146.7 88.8h3.9M148.7 94.6v1.9M169.9 94.6h15.5M169.9 83h7.7M175.7 88.8h30.9M175.7 81.1v7.7M185.4 83h15.4M193.1 94.6h7.7"/>
<path d="M208.5 84.9h32.8l.1 34.8h-36.7M216.2 92.6v7.8M224 92.6h5.8M225.9 92.6v2h-1.9M241.3 92.6h9.7M251 92.6v2M258.7 92.6h5.8M260.6 92.6l.1 2h-2M50.2 106.2h3.9M54.1 104.2v44.4h54.1M83 106.2h3.9M86.9 104.2v19.4"/>
<path d="M90.8 119.7h17.4M119.7 117.8h9.7M129.4 117.8v1.9M135.2 119.7h5.8M137.1 117.8v17.3M146.7 102.3h3.9M150.6 108.1v3.9M150.6 110h-13.5v2M158.3 119.7h5.8M160.2 119.7v5.8M169.9 102.3h23.2M171.8 119.7h2"/>
<path d="M175.7 108.1h-1.9v1.9M183.4 108.1h2M183.4 110h7.8M185.4 108.1v1.9M191.2 108.1h13.5M191.2 100.4v7.7M196.9 110h3.9M204.7 108.1v11.6M216.2 108.1v5.8M274.1 119.7v7.7M86.9 123.5h21.3M108.2 131.3h-2v1.9"/>
<path d="M119.7 125.5h9.7M137.1 135.1h27M141 123.5h-11.6v2M150.6 127.4v9.7M158.3 123.5h5.8v2M160.2 133.2v1.9M164.1 133.2v1.9M171.8 123.5h2M222 135.1v2M256.8 133.2v1.9M274.1 127.4h3.9M274.1 135.1v9.7"/>
<path d="M278 135.1h-71.4v2M108.2 156.4h-2v1.9M119.7 142.9h9.7M119.7 150.6h9.7M129.4 142.9v1.9h50.2M185.4 144.8h27M206.6 142.9v17.3h29M212.4 148.6h-83v2M222 152.5v9.7M229.8 148.6h9.6M229.8 144.8h9.6M231.7 144.8v5.8"/>
<path d="M231.7 158.3v1.9M235.5 148.6v2M235.5 158.3v1.9M247.1 148.6h13.6M247.1 144.8h13.6M274.1 150.6v9.6"/>
</g>
<g fill="#f0f" stroke="#f0f" stroke-width=".19">
<circle cx="274.1" cy="127.4" r=".37"/>
<circle cx="148.7" cy="30.9" r=".38"/>
<circle cx="77.2" cy="54" r=".38"/>
<circle cx="44.4" cy="57.9" r=".38"/>
<circle cx="181.5" cy="56" r=".38"/>
<circle cx="123.6" cy="32.8" r=".38"/>
<circle cx="50.2" cy="44.4" r=".38"/>
<circle cx="183.4" cy="17.4" r=".38"/>
<circle cx="200.8" cy="34.7" r=".38"/>
<circle cx="260.6" cy="17.4" r=".38"/>
<circle cx="231.7" cy="144.8" r=".38"/>
<circle cx="54.1" cy="96.5" r=".38"/>
<circle cx="44.4" cy="92.6" r=".38"/>
<circle cx="77.2" cy="92.6" r=".38"/>
<circle cx="251" cy="65.6" r=".38"/>
<circle cx="169.9" cy="52.1" r=".38"/>
<circle cx="231.7" cy="71.4" r=".38"/>
<circle cx="222" cy="135.1" r=".38"/>
<circle cx="54.1" cy="106.2" r=".38"/>
<circle cx="260.6" cy="92.6" r=".38"/>
<circle cx="77.2" cy="88.8" r=".38"/>
<circle cx="181.5" cy="71.4" r=".38"/>
<circle cx="200.8" cy="71.4" r=".38"/>
<circle cx="57.9" cy="57.9" r=".38"/>
<circle cx="241.3" cy="71.4" r=".37"/>
<circle cx="245.2" cy="71.4" r=".38"/>
<circle cx="50.2" cy="79.1" r=".38"/>
<circle cx="251" cy="92.6" r=".38"/>
<circle cx="129.3" cy="7.7" r=".38"/>
<circle cx="245.2" cy="54" r=".38"/>
<circle cx="251" cy="54" r=".38"/>
<circle cx="241.3" cy="92.6" r=".38"/>
<circle cx="86.9" cy="106.2" r=".38"/>
<circle cx="256.8" cy="135.1" r=".38"/>
<circle cx="251" cy="71.4" r=".37"/>
<circle cx="150.6" cy="110" r=".38"/>
<circle cx="86.9" cy="96.5" r=".38"/>
<circle cx="92.7" cy="44.4" r=".38"/>
<circle cx="83" cy="54" r=".38"/>
<circle cx="256.8" cy="65.6" r=".38"/>
<circle cx="119.7" cy="23.1" r=".38"/>
<circle cx="183.4" cy="88.8" r=".38"/>
<circle cx="206.6" cy="88.8" r=".38"/>
<circle cx="44.4" cy="28.9" r=".38"/>
<circle cx="274.1" cy="54" r=".38"/>
<circle cx="77.2" cy="28.9" r=".38"/>
<circle cx="173.8" cy="110" r=".38"/>
<circle cx="225.9" cy="92.6" r=".38"/>
<circle cx="274.1" cy="135.1" r=".37"/>
<circle cx="44.4" cy="88.8" r=".38"/>
<circle cx="185.3" cy="110" r=".38"/>
<circle cx="164.1" cy="123.5" r=".38"/>
<circle cx="44.4" cy="54" r=".38"/>
<circle cx="256.8" cy="54" r=".38"/>
<circle cx="150.6" cy="135.1" r=".38"/>
<circle cx="156.4" cy="63.7" r=".38"/>
<circle cx="200.8" cy="102.3" r=".38"/>
<circle cx="160.3" cy="119.7" r=".38"/>
<circle cx="148.7" cy="94.6" r=".38"/>
<circle cx="77.2" cy="69.5" r=".38"/>
<circle cx="235.5" cy="148.6" r=".38"/>
<circle cx="198.9" cy="108.1" r=".38"/>
<circle cx="83" cy="79.1" r=".38"/>
<circle cx="262.6" cy="54" r=".38"/>
<circle cx="83" cy="44.4" r=".38"/>
<circle cx="59.9" cy="44.4" r=".38"/>
<circle cx="123.6" cy="19.3" r=".38"/>
<circle cx="169.9" cy="27" r=".38"/>
<circle cx="160.3" cy="135.1" r=".38"/>
<circle cx="251" cy="21.2" r=".37"/>
<circle cx="216.2" cy="38.6" r=".38"/>
<circle cx="200.8" cy="83" r=".38"/>
<circle cx="274.1" cy="79.1" r=".37"/>
<circle cx="183.4" cy="38.6" r=".38"/>
<circle cx="241.3" cy="79.1" r=".37"/>
<circle cx="200.8" cy="52.1" r=".38"/>
<circle cx="200.8" cy="44.4" r=".38"/>
<circle cx="200.8" cy="56" r=".38"/>
<circle cx="200.8" cy="79.1" r=".38"/>
<circle cx="231.7" cy="79.1" r=".38"/>
<circle cx="200.8" cy="75.3" r=".38"/>
<circle cx="260.6" cy="79.1" r=".38"/>
<circle cx="251" cy="79.1" r=".37"/>
<circle cx="256.8" cy="79.1" r=".38"/>
<circle cx="245.2" cy="79.1" r=".38"/>
<circle cx="200.8" cy="94.6" r=".38"/>
<circle cx="231.7" cy="160.2" r=".38"/>
<circle cx="222" cy="160.2" r=".38"/>
<circle cx="200.8" cy="27" r=".38"/>
<circle cx="110" cy="79.1" r=".38"/>
<circle cx="171.8" cy="17.4" r=".38"/>
<circle cx="173.8" cy="56" r=".38"/>
<circle cx="173.8" cy="71.4" r=".38"/>
<circle cx="198.9" cy="21.2" r=".38"/>
<circle cx="223.9" cy="17.4" r=".38"/>
<circle cx="214.3" cy="21.2" r=".37"/>
<circle cx="206.6" cy="21.2" r=".38"/>
<circle cx="216.2" cy="94.6" r=".38"/>
<circle cx="216.2" cy="92.6" r=".38"/>
<circle cx="169.9" cy="42.4" r=".38"/>
<circle cx="146.7" cy="42.4" r=".38"/>
<circle cx="162.2" cy="61.8" r=".38"/>
<circle cx="146.7" cy="61.8" r=".38"/>
<circle cx="169.9" cy="83" r=".38"/>
<circle cx="177.6" cy="83" r=".38"/>
<circle cx="146.7" cy="84.9" r=".38"/>
<circle cx="169.9" cy="84.9" r=".38"/>
<circle cx="169.9" cy="102.3" r=".38"/>
<circle cx="193.1" cy="102.3" r=".38"/>
<circle cx="169.9" cy="75.3" r=".38"/>
<circle cx="162.2" cy="75.3" r=".38"/>
<circle cx="146.7" cy="65.6" r=".38"/>
<circle cx="162.2" cy="65.6" r=".38"/>
<circle cx="169.9" cy="94.6" r=".38"/>
<circle cx="193.1" cy="27" r=".38"/>
<circle cx="185.3" cy="94.6" r=".38"/>
<circle cx="185.3" cy="34.7" r=".38"/>
<circle cx="169.9" cy="34.7" r=".38"/>
<circle cx="169.9" cy="44.4" r=".38"/>
<circle cx="177.6" cy="44.4" r=".38"/>
<circle cx="162.2" cy="52.1" r=".38"/>
</g>
<g font-size="5.2">
<text x="127.4" y="33.8">SB1</text>
<text x="276.1" y="72.4">MB2</text>
<text x="252.9" y="109.1">MB1</text>
<text x="260.6" y="165">SB1</text>
</g>
<g font-size="2.5">
<text x="230" y="175.5">PHASE SHIFT FB S/P</text>
<text x="229.8" y="181.7">PS-2122-1C</text>
</g>
<g font-size="2.3" fill="#00f">
<text x="164.1" y="40.7">HS4</text>
<text x="164.1" y="50.4">HS5</text>
<text x="164.1" y="77.4">HS3</text>
<text x="164.1" y="87.1">HS2</text>
</g>
<text font-size="2.3" x="286.3" y="181.7">X2B</text>
<g font-size="1.7">
<text x="119.7" y="8.3" transform="rotate(-90 119.7 8.3)">2</text>
<text x="131.3" y="11.2">IS_FB</text>
<text x="129.4" y="13.1">SHEET 5,6</text>
<text x="230.1" y="17.9">SR_G1</text>
<text x="266.8" y="17.9">SR_G2</text>
<text x="119.7" y="23.7" transform="rotate(-90 119.7 23.7)">3</text>
<text x="119.7" y="18.8" transform="rotate(-90 119.7 18.8)">1</text>
<text x="123.6" y="23.7" transform="rotate(-90 123.6 23.7)">1</text>
<text x="123.6" y="18.8" transform="rotate(-90 123.6 18.8)">3</text>
<text x="15.1" y="25.7">PFC_OUT</text>
<text x="15.1" y="27.6">SHEET 3</text>
<text x="146.2" y="25.1">8</text>
<text x="151" y="25.7">SR_G1</text>
<text x="123.6" y="34.2" transform="rotate(-90 123.6 34.2)">2</text>
<text x="146.2" y="30.9">7</text>
<text x="146.2" y="32.8">11</text>
<text x="146.2" y="38.6">12</text>
<text x="151" y="39.2">SR_G2</text>
<text x="279.2" y="36.3">P100C-10</text>
<text x="279.2" y="38.2">SHEET 6</text>
<text x="106.2" y="45" transform="rotate(-90 106.2 45)">4</text>
<text x="115.8" y="45" transform="rotate(-90 115.8 45)">3</text>
<text x="134.8" y="46.3">6</text>
<text x="146.2" y="42.4">FLY#2</text>
<text x="110" y="53.6" transform="rotate(-90 110 53.6)">2</text>
<text x="112" y="53.6" transform="rotate(-90 112 53.6)">1</text>
<text x="146.2" y="52.1">FLY#1</text>
<text x="132.5" y="57.9">FP1</text>
<text x="280.3" y="56.6">+12VOUT</text>
<text x="146.2" y="61.7">FLY#3</text>
<text x="146.2" y="65.6">FLY#5</text>
<text x="132.5" y="69.5">FP2</text>
<text x="250.6" y="71.4">1</text>
<text x="256.7" y="66.2" transform="rotate(-90 256.7 66.2)">2</text>
<text x="146.2" y="75.3">FLY#4</text>
<text x="212" y="72">SR_G1</text>
<text x="256.7" y="74.8" transform="rotate(-90 256.7 74.8)">3</text>
<text x="282.3" y="77.8">RTN</text>
<text x="134.8" y="81">1</text>
<text x="15.1" y="89.4">PGND</text>
<text x="146.2" y="84.9">FLY#6</text>
<text x="146.2" y="88.8">8</text>
<text x="152.9" y="89.4">SR_G4</text>
<text x="15.1" y="91.3">SHEET 3</text>
<text x="146.2" y="94.6">7</text>
<text x="232.1" y="93.2">SR_G3</text>
<text x="266.8" y="93.2">SR_G4</text>
<text x="146.2" y="96.5">11</text>
<text x="146.2" y="102.3">12</text>
<text x="147.9" y="105.4">16VBS1</text>
<text x="152.9" y="102.9">SR_G3</text>
<text x="107.7" y="111.9">2</text>
<text x="150.6" y="112.5" transform="rotate(-90 150.6 112.5)">6</text>
<text x="107.7" y="119.7">1</text>
<text x="119.1" y="117.7">FLYT203-1</text>
<text x="140.6" y="119.7">5</text>
<text x="140.6" y="115.8">8</text>
<text x="157.8" y="115.8">1</text>
<text x="157.8" y="119.7">4</text>
<text x="172.2" y="118.3">SHEET 5</text>
<text x="174.2" y="116.4">OUTC</text>
<text x="271.5" y="117">16VBS</text>
<text x="107.7" y="123.5">3</text>
<text x="119.1" y="125.5">FLYT203-2</text>
<text x="140.6" y="123.5">7</text>
<text x="157.8" y="123.5">2</text>
<text x="107.7" y="131.2">4</text>
<text x="150.6" y="128.8" transform="rotate(-90 150.6 128.8)">3</text>
<text x="172.2" y="128">SHEET 5</text>
<text x="174.2" y="126">OUTD</text>
<text x="254.1" y="130.5">16VBS1</text>
<text x="107.7" y="137">2</text>
<text x="222" y="137.6" transform="rotate(-90 222 137.6)">6</text>
<text x="119.1" y="142.8">FLYT202-1</text>
<text x="212" y="140.9">8</text>
<text x="229.2" y="140.9">1</text>
<text x="259.1" y="143.4">SHEET 5</text>
<text x="261" y="141.5">OUTA</text>
<text x="107.7" y="144.8">1</text>
<text x="107.7" y="148.6">3</text>
<text x="212" y="144.8">5</text>
<text x="212" y="148.6">7</text>
<text x="229.2" y="148.6">2</text>
<text x="229.2" y="144.8">4</text>
<text x="119.1" y="150.5">FLYT202-2</text>
<text x="222" y="153.9" transform="rotate(-90 222 153.9)">3</text>
<text x="259.1" y="153.1">SHEET 5</text>
<text x="261" y="151.2">OUTB</text>
<text x="107.7" y="156.3">4</text>
<text x="222" y="173">Title</text>
<text x="195" y="175.3">D2D PRI-POWER 20X</text>
<text x="195" y="177.2">D2D SEC-POWER 21X</text>
<text x="195" y="179.1">D2D SR Snubber 26X</text>
<text x="222" y="178.8">Size</text>
<text x="229.8" y="178.8">Document Number</text>
<text x="285.7" y="178.8">Rev</text>
<text x="195" y="181.1">D2D DRIVE 24X</text>
<text x="222" y="184.6">Date:</text>
<text x="224" y="180.7">B</text>
<text x="231.7" y="184.6">Thursday, July 20, 2006</text>
<text x="260.6" y="184.6">Sheet</text>
<text x="270.3" y="184.6">4</text>
<text x="276.1" y="184.6">of</text>
<text x="284.2" y="184.6">10</text>
</g>
<g font-size="1.7" fill="#f00">
<text x="119.7" y="7.3">P100C-1</text>
<text x="44" y="95.8">P</text>
<text x="105.8" y="134.4">P</text>
<text x="105.8" y="159.5">P</text>
</g>
<g font-size="1.7" fill="#000080">
<text x="110.1" y="13.1">D420</text>
<text x="173.8" y="13.1">R261</text>
<text x="210.5" y="17">R215</text>
<text x="247.1" y="15">R216</text>
<text x="131.3" y="18.9">R429</text>
<text x="140.9" y="20.8">T200</text>
<text x="173.8" y="22.8">R262</text>
<text x="200.8" y="22.8">Q211</text>
<text x="210.5" y="20.8">R211</text>
<text x="247.1" y="20.8">R212</text>
<text x="110.1" y="26.6">D421</text>
<text x="193.1" y="32.4">Q212</text>
<text x="253.3" y="30.5">R210</text>
<text x="54.1" y="36.3">D201</text>
<text x="86.9" y="36.3">D203</text>
<text x="278" y="40.2">+12VDET</text>
<text x="36.7" y="42.1">Q201</text>
<text x="54.1" y="47.9">R205</text>
<text x="69.5" y="42.1">Q203</text>
<text x="86.9" y="47.9">R207</text>
<text x="117.8" y="44">CT200</text>
<text x="185.4" y="42.1">Q213</text>
<text x="208.5" y="47.9">J210</text>
<text x="218.2" y="47.9">J211</text>
<text x="177.6" y="49.8">Q214</text>
<text x="181.5" y="53.7">R263</text>
<text x="241.3" y="51.7">C215</text>
<text x="249.1" y="51.7">C216</text>
<text x="254.8" y="51.7">C217</text>
<text x="46.4" y="55.6">R201</text>
<text x="79.2" y="55.6">R203</text>
<text x="169.9" y="59.5">R264</text>
<text x="169.9" y="65.2">R265</text>
<text x="102.3" y="69.1">D205</text>
<text x="222" y="69.1">D230</text>
<text x="233.6" y="69.1">R231</text>
<text x="247.1" y="67.2">R230</text>
<text x="36.7" y="76.8">Q202</text>
<text x="69.5" y="76.8">Q204</text>
<text x="100.4" y="74.9">L200</text>
<text x="179.6" y="76.8">Q215</text>
<text x="181.5" y="73">R266</text>
<text x="262.6" y="73">R232</text>
<text x="235.5" y="80.7">ZD230</text>
<text x="254.8" y="80.7">Q230</text>
<text x="102.3" y="86.5">D206</text>
<text x="129.4" y="84.5">C200</text>
<text x="135.2" y="88.4">T201</text>
<text x="185.4" y="84.5">Q216</text>
<text x="218.2" y="88.4">R217</text>
<text x="252.9" y="88.4">R218</text>
<text x="46.4" y="90.3">R202</text>
<text x="79.2" y="90.3">R204</text>
<text x="44.4" y="101.9">R206</text>
<text x="77.3" y="101.9">R208</text>
<text x="193.1" y="96.1">Q217</text>
<text x="218.2" y="98.1">R213</text>
<text x="253.3" y="98.1">R214</text>
<text x="175.7" y="105.8">R267</text>
<text x="200.8" y="103.8">Q218</text>
<text x="218.2" y="103.8">R219</text>
<text x="48.3" y="109.6">D202</text>
<text x="81.1" y="109.6">D204</text>
<text x="112" y="109.6">T203</text>
<text x="175.7" y="113.5">R268</text>
<text x="160.2" y="115.4">R242</text>
<text x="142.9" y="128.9">IC241</text>
<text x="166" y="127">R243</text>
<text x="264.5" y="130.9">R248</text>
<text x="279.9" y="130.9">R249</text>
<text x="112" y="134.7">T202</text>
<text x="154.5" y="138.6">R247</text>
<text x="162.2" y="138.6">R246</text>
<text x="241.3" y="140.5">R240</text>
<text x="212.4" y="154.1">IC240</text>
<text x="241.3" y="152.1">R241</text>
<text x="225.9" y="163.7">R245</text>
<text x="233.6" y="163.7">R244</text>
</g>
<g font-size="1.7" fill="#0000a0">
<text x="187.3" y="13.1">C261</text>
<text x="189.2" y="59.5">C262</text>
<text x="268.4" y="63.3">C219</text>
<text x="189.2" y="67.2">C263</text>
<text x="225.9" y="76.8">C230</text>
<text x="243.3" y="80.7">C231</text>
<text x="133.2" y="111.6">C241</text>
<text x="193.1" y="113.5">C264</text>
<text x="131.3" y="123.1">C244</text>
<text x="204.7" y="132.8">C240</text>
<text x="179.6" y="140.5">C243</text>
<text x="276.1" y="146.3">C242</text>
</g>
<g font-size="1.7" fill="#00f">
<text x="245.6" y="59.1">+</text>
<text x="251.4" y="59.1">+</text>
<text x="257.2" y="59.1">+</text>
</g>
<g font-size="1.7" fill="#004080">
<text x="143.9" y="116.6">NC2</text>
<text x="151.4" y="118.5" transform="rotate(-90 151.4 118.5)">VDD</text>
<text x="152" y="116.6">NC1</text>
<text x="143.9" y="120.5">OUTB</text>
<text x="143.9" y="124.3">OUTA</text>
<text x="151.4" y="124.5" transform="rotate(-90 151.4 124.5)">GND</text>
<text x="152.5" y="124.3">INA</text>
<text x="152.5" y="120.5">INB</text>
<text x="215.3" y="141.7">NC2</text>
<text x="222.8" y="143.6" transform="rotate(-90 222.8 143.6)">VDD</text>
<text x="223.4" y="141.7">NC1</text>
<text x="215.3" y="145.6">OUTB</text>
<text x="215.3" y="149.4">OUTA</text>
<text x="222.8" y="149.6" transform="rotate(-90 222.8 149.6)">GND</text>
<text x="223.9" y="149.4">INA</text>
<text x="223.9" y="145.6">INB</text>
</g>
<g font-size="1.4">
<text x="30.9" y="1.5">A</text>
<text x="88.8" y="1.5">B</text>
<text x="146.7" y="1.5">C</text>
<text x="204.7" y="1.5">D</text>
<text x="262.6" y="1.5">E</text>
<text x=".5" y="26.1">4</text>
<text x="292" y="26.1">4</text>
<text x=".5" y="71.9">3</text>
<text x="292" y="71.9">3</text>
<text x=".5" y="117.8">2</text>
<text x="292" y="117.8">2</text>
<text x=".5" y="163.6">1</text>
<text x="292" y="163.6">1</text>
<text x="30.9" y="186.8">A</text>
<text x="88.8" y="186.8">B</text>
<text x="146.7" y="186.8">C</text>
<text x="204.7" y="186.8">D</text>
<text x="262.6" y="186.8">E</text>
</g>
</svg>
